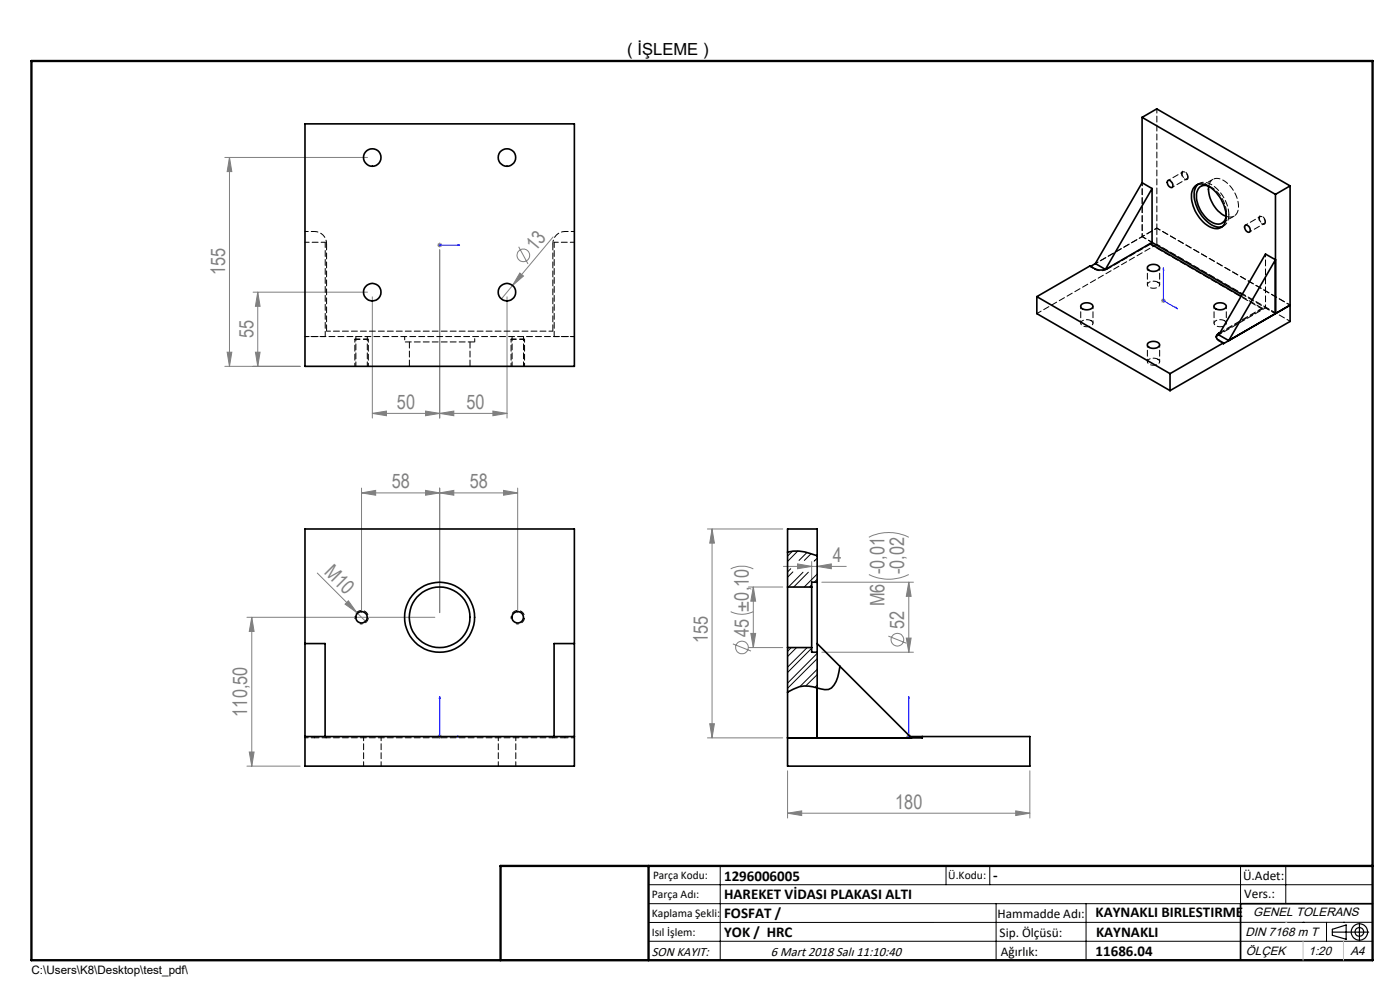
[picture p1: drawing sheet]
<svg xmlns="http://www.w3.org/2000/svg" width="297mm" height="210mm" viewBox="0 0 297 210" stroke-linecap="round" stroke-linejoin="round" font-family="sans-serif">
<g fill="none" stroke="#808080" stroke-width=".21">
<path d="M47.7 33.4h30.3M48.7 33.4l.5 3h-1zM48.7 33.4v44.3M92.7 52h1.1M92.9 51.6l.7 .7M93.3 51.5v1M93.3 53v35.7M93.6 51.6l-.7 .7M110 52.3l2 3.7M110.3 57.9l.8 .7-2.4 2zM117.3 50.3l-8.6 10.3M47.7 77.7h16"/>
<path d="M48.2 74.7h1l-.5 3zM53.7 62h24.3M54.2 74.7h1l-.5 3zM54.7 62v15.7M54.7 62l.5 3h-1zM79 63v25.7M107.6 63v25.7M108.7 60.6l-2.3 2.8M246.3 63.8h1M246.5 63.4l.7 .7M246.8 63.2v1.1M247.2 63.4l-.7 .7"/>
<path d="M79 87.7l3-.5v1zM90.3 87.2l3 .5-3 .5zM93.3 87.7l3-.5v1zM104.6 87.2l3 .5-3 .5zM107.6 87.7h-28.6M76.7 104.6l3-.6v1zM76.7 103.5v26.5M76.7 104.6h33.1M90.3 104l3 .6-3 .4zM93.3 104.6l3-.6v1zM93.3 103.5v26.5M106.8 104l3 .6-3 .4z"/>
<path d="M109.8 103.5v26.5M150.1 112.2h16M151.1 112.2l.5 3h-1zM151.1 112.2v44.3M169.2 119.6l3 .5-3 .5zM172.2 119.1v4.4M184.3 114a9.3 9.3 0 0 1 8.5 0M52.4 130.9h39.9M53.4 130.9l.5 3h-1zM53.4 130.9v31.6M67.3 121.6l10.4 10.4M73.2 128.2l.7-.7 1.8 2.4z"/>
<path d="M155 129.7l.3 .2a5.4 5.4 0 0 0 4.5-.2M155 120.7a5.4 5.4 0 0 1 4.8 0M155.5 136.6l3.8 1.5M158.8 124.5h7.3M158.8 137.4h7.3M159.3 134.4h1l-.5 3zM159.8 124.5l.5 3h-1zM159.8 124.5v12.9M166.2 120.1h13.3M173.4 120.1l3-.5v1zM174.3 138.4h19.5M174.3 123.5h19.5"/>
<path d="M184.3 121.9a9.6 9.6 0 0 0 8.5 0M188.5 134.9l3.8 1.5M192.3 135.4h1l-.5 3zM192.8 123.5l.5 3h-1zM192.8 123.5v14.9M52.9 159.5h1l-.5 3zM92.7 156.2h1.1M92.9 155.9l.7 .7M93.3 155.7v1M93.6 155.9l-.7 .7M150.1 156.5h16M150.6 153.5h1l-.5 3z"/>
<path d="M192.3 156.2h1M192.4 155.9l.7 .7M192.8 155.7v1M193.1 155.9l-.7 .7M52.4 162.5h11.3M167.1 172.5l3-.5v1zM167.1 163.5v10M167.1 172.5h51.4M215.5 172l3 .5-3 .5zM218.5 163.5v10"/>
<circle cx="111" cy="54.2" r="1.33"/>
<circle cx="157.4" cy="137.3" r="1.34"/>
<circle cx="190.4" cy="135.7" r="1.34"/>
</g>
<path d="M76.3 132.3a1.43 1.43 0 0 0 1.8-1.3 1.43 1.43 0 0 0-1.5-1.5 1.43 1.43 0 0 0-1.3 1.8M109.5 132.3a1.43 1.43 0 0 0 1.8-1.3 1.43 1.43 0 0 0-1.6-1.5 1.43 1.43 0 0 0-1.2 1.8" fill="none" stroke="#000" stroke-width=".21" stroke-dasharray="1.3 .6" stroke-dashoffset=".7" stroke-linecap="butt"/>
<path d="M252.1 37.6a1.03 1.03 0 0 0-1.4-1.2 1.22 1.22 0 0 0 1.2 1.7l.2-.5M268.5 47.1a1.03 1.03 0 0 0-1.4-1.2 1.22 1.22 0 0 0 1.2 1.6l.2-.4" fill="none" stroke="#000" stroke-width=".21" stroke-dasharray="1.3 .6" stroke-linecap="butt"/>
<path d="M75.3 72h2.8M108.5 72h2.8" fill="none" stroke="#000" stroke-width=".21" stroke-dasharray="1.3 .6" stroke-dashoffset=".2" stroke-linecap="butt"/>
<path d="M75.3 72h2.8M108.5 72h2.8" fill="none" stroke="#000" stroke-width=".25" stroke-dasharray="1.3 .6" stroke-dashoffset=".2" stroke-linecap="butt"/>
<g fill="none" stroke="#000" stroke-width=".25">
<path d="M282.6 197.7h7.8M282.6 197.1l3-.9v3l-3-.8zM288.4 195.8v3.8M106.2 203.7h185"/>
<circle cx="288.4" cy="197.7" r="1.74"/>
<circle cx="288.4" cy="197.7" r=".93"/>
</g>
<g fill="none" stroke="#00f" stroke-width=".21">
<path d="M93.2 52h.2zM93.3 52h.1M93.3 52h4.2M97.5 52h-.4h.4M246.8 56.8v7l3 1.7M246.8 56.8l.1 .4-.2-.1zM249.5 65.2l.3 .3-.3-.1zM93.3 147.7l.1 .5h-.2zM93.3 147.7v8.5h4.2M97.1 156.1l.4 .1-.4 .1zM192.8 147.7v8.5M192.8 156.1v.2z"/>
<path d="M192.8 147.7v.5v-.5M192.8 156.2h.1"/>
</g>
<path d="M75.3 72v5.7M78.1 77.7v-5.7M108.4 72v5.7M111.3 77.7v-5.7" fill="none" stroke="#000" stroke-width=".21" stroke-dasharray="1.3 .6" stroke-dashoffset=".6"/>
<path d="M75.3 72h.1M108.4 72h.1" fill="none" stroke="#000" stroke-width=".21" stroke-dasharray="1.3 .6"/>
<path d="M75.3 72h.1M108.4 72h.1" fill="none" stroke="#000" stroke-width=".25" stroke-dasharray="1.3 .6"/>
<g fill="none" stroke="#000" stroke-width=".21">
<path d="M137.6 187.7h153.6M137.6 191.7h153.6M137.6 199.7h153.6M152.8 183.7v20M200.7 183.7v4M210 183.7v4M211.3 191.7v12M230.4 191.7v12M263.2 183.7v20M272.8 183.7v8M276.4 195.6h.1M281.4 195.6v4.1"/>
<path d="M285 195.6h.1M291.2 195.6l-153.6 .1"/>
</g>
<path d="M291.2 191.7h-28v12" fill="none" stroke="#000" stroke-width=".35"/>
<path d="M6.7 12.9h284.5v190.8h-284.5zM137.6 183.7v20M291.2 183.7h-185v20" fill="none" stroke="#000" stroke-width=".5"/>
<path d="M276.4 199.7v4M285 199.7v4" fill="none" stroke="#c0c0c0" stroke-width=".21"/>
<path d="M272.8 195.6h.1" fill="none" stroke="#c0c0c0" stroke-width=".25"/>
<g fill="#00f">
<path d="M97.1 156.1l.4 .1-.4 .1zM93.3 147.7l.1 .5h-.2z"/>
<path d="M249.5 65.2l.3 .3-.3-.1zM246.8 56.8l.1 .4-.2-.1zM192.8 156.1v.2zM192.8 147.7v.5z"/>
<path d="M97.1 52h.4zM93.2 52h.2z"/>
</g>
<g fill="#808080">
<path d="M73.2 128.2l.7-.7 1.8 2.4z"/>
<path d="M110.3 57.9l.8 .7-2.4 2z"/>
<path d="M90.3 104l3 .6-3 .4zM76.7 104.6l3-.6v1zM173.4 120.1l3-.5v1zM169.2 119.6l3 .5-3 .5zM90.3 87.2l3 .5-3 .5zM79 87.7l3-.5v1z"/>
<path d="M167.1 172.5l3-.5v1zM215.5 172l3 .5-3 .5zM93.3 87.7l3-.5v1zM104.6 87.2l3 .5-3 .5z"/>
<path d="M93.3 104.6l3-.6v1zM106.8 104l3 .6-3 .4z"/>
<path d="M192.3 135.4h1l-.5 3zM192.8 123.5l.5 3h-1zM54.2 74.7h1l-.5 3zM54.7 62l.5 3h-1zM48.2 74.7h1l-.5 3zM48.7 33.4l.5 3h-1z"/>
<path d="M53.4 130.9l.5 3h-1zM52.9 159.5h1l-.5 3zM151.1 112.2l.5 3h-1zM150.6 153.5h1l-.5 3zM159.8 124.5l.5 3h-1zM159.3 134.4h1l-.5 3z"/>
</g>
<g fill="none" stroke="#000" stroke-width=".35">
<path d="M64.7 26.3h57.1v51.4h-57.1zM242.3 24.9l3.1-1.8 28.3 16.3M242.3 24.9l28.3 16.3M242.3 24.9v13.9M242.3 38.8l2.1 1.2M242.3 38.8l-9.9 17.1M244.4 40l-9.9 17.1M244.4 40v11.4M247.7 38.3a.86 .86 0 0 1 1.1 1.1v.1a.62 .62 0 0 1-.7 .2 .62 .62 0 0 1-.4-.6zM253.5 39.5a2.83 2.83 0 0 1 3.7 .6 7.4 7.4 0 0 1 2.7 7.1 2.04 2.04 0 0 1-3 1 7.7 7.7 0 0 1-4.1-7.5l.3-.7zM254.1 39.1a3.7 3.7 0 0 0-.4 4.2 7.2 7.2 0 0 0 4.5 4.8h1.1M256.3 39.5a1.78 1.78 0 0 0-2.5 1.7 6.5 6.5 0 0 0 4.3 6.3 1.73 1.73 0 0 0 2-1.5"/>
<path d="M256.4 39.5a6.8 6.8 0 0 0 3.7 6.4M273.7 39.4v28.8l-25.5 14.7M273.7 39.4l-3.1 1.8M232.4 55.9l-1 .6M232.4 55.9l2.1 1.2M243.6 56.4a1.69 1.69 0 0 1 2.4 .4 1.43 1.43 0 0 1-2.2 .6l-.4-.5zM244 51.7l-9.2 5.3a3.1 3.1 0 0 1-2.6 0l-1-.6-11.2 6.5M244 51.7l19.3 11.1M244.4 51.4l19.1 11.1M244.4 51.4l-.4 .3M264.1 47.8a.9 .9 0 0 1 1 .4 .9 .9 0 0 1-.1 1 1.04 1.04 0 0 1-.9-1.4zM268.5 53.9l2.1 1.2-9.9 17.1-2.1-1.2z"/>
<path d="M270.6 41.2v25.3l-9.9 5.7M220 62.9l28.2 16.4M220 62.9v3.6l28.2 16.4M229.4 64.6a1.69 1.69 0 0 1 2.4 .3 1.38 1.38 0 0 1-1.9 .7l-.5-.2-.1-.3zM243.6 72.7a1.77 1.77 0 0 1 2.4 .4 1.42 1.42 0 0 1-2.2 .6l-.4-.5zM248.2 79.3v3.6M257.6 64.7a1.67 1.67 0 0 1 2.5 .2 1.43 1.43 0 0 1-2.2 .6l-.4-.4zM258.6 70.7a.78 .78 0 0 0-.6 .7 .78 .78 0 0 0 .6 .8l.9 .5M258.6 70.9l-.6 .6M258.6 70.7v.2M258.7 70.8l-.1 .1M258.8 70.5l-.2 .2"/>
<path d="M259.5 72.7l-11.3 6.6M273.7 64.7l-14.2 8.2v-.2M64.7 112.2h57.1v50.3h-57.1zM167.1 117.1a9.5 9.5 0 0 1 6.3 .8M64.7 136.5h4.3v19.7M121.8 136.5h-4.3v19.7M167.1 124.5v12.9M167.1 137.4v25.1h51.4v-6.3h-22.8M167.1 137.4h5.1M167.1 124.5h5.1M172.2 124.5v12.9M172.2 137.4v1h1.2"/>
<path d="M173.4 123.5v14.9M173.4 123.5v-11.3h-6.3v12.3M173.4 138.4v18.1M173.4 123.5h-1.2v1M173.4 136.5l20 20M64.7 156.2h57.1M178.2 141.3a7.8 7.8 0 0 1-1.8 4.6 3.4 3.4 0 0 1-3 0 6.5 6.5 0 0 0-6.3 .9M193.1 156.2h2.6M195.7 156.2v.3h-28.6"/>
<circle cx="79" cy="33.4" r="1.86"/>
<circle cx="107.5" cy="33.4" r="1.87"/>
<circle cx="79" cy="62" r="1.86"/>
<circle cx="107.5" cy="62" r="1.87"/>
<circle cx="76.7" cy="130.9" r="1.2"/>
<circle cx="93.3" cy="130.9" r="7.4"/>
<circle cx="93.3" cy="130.9" r="6.4"/>
<circle cx="109.8" cy="130.9" r="1.21"/>
</g>
<g fill="none" stroke="#000" stroke-width=".21" stroke-dasharray="1.3 .6" stroke-dashoffset=".6">
<path d="M242.3 38.8v11.4M64.7 49.1h2M119.9 49.1h2M231.3 56.6l1 .5M232.4 55.9l9.9-5.7M242.3 50.2v-11.4M64.7 71.4h57.2M85.9 71.4v1.1M100.7 72.5v-1.1M258.6 72.3l1 .6M258.6 71l9.9-5.7M268.5 65.3v-11.4"/>
<path d="M64.7 156.5h2M119.9 156.5h2"/>
</g>
<g fill="none" stroke="#000" stroke-width=".21" stroke-dasharray="1.3 .6">
<path d="M231.3 56.6v-.2M231.4 56.5l-.1 .1M232.3 57.1v-.1M234.5 57.1h.1M234.6 57.1h-.1M234.8 57.1v-.1M244 51.8v-.1M260.7 45.5a7.8 7.8 0 0 0-4.5-6.7l-1.1-.1-1 .4M86.9 72.5v5.2M99.7 77.7v-5.2M258 71.4v.2M258.6 72.3v-.1"/>
<path d="M263.3 62.8l4.5 2.6M267.8 65.5v-.1M66.7 156.5v-.3M69 156.2v.3M69.3 156.5v-.3M117.3 156.5v-.3M117.6 156.2v.3M119.9 156.5v-.3"/>
</g>
<g fill="none" stroke="#000" stroke-width=".21" stroke-dasharray="1.3 .6" stroke-dashoffset=".3">
<path d="M254.4 38.9l-.6 .3M232.3 57.1a2.81 2.81 0 0 0 2.5 0M244 51.8l23.8 13.7M259 48.2l.6-.3M75.5 71.4v6.3M77.9 77.7v-6.3M108.6 71.4v6.3M111.1 77.7v-6.3M267.8 65.4l-8.9 5.1M66.7 156.5h2.6M77.1 156.2v6.3M105.7 156.2v6.3"/>
<path d="M117.3 156.5h2.6M80.9 162.5v-6.3M109.4 162.5v-6.3"/>
</g>
<g fill="none" stroke="#000" stroke-width=".21" stroke-dasharray="1.3 .6" stroke-dashoffset=".4">
<path d="M245.4 23.1v25.3M250.8 36.9v-.2a.62 .62 0 0 1 .7-.2 .62 .62 0 0 1 .4 .6 .49 .49 0 0 1-.1 .8 .49 .49 0 0 1-.7-.2l-.3-.8M69 51.4h-4.3M117.6 51.4h4.3M242.3 50.2l2.1 1.2M244.4 51.4l-2.1-1.2M260.2 45.2l-.1 .8M267.2 46.3v-.2a.62 .62 0 0 1 .7-.1 .62 .62 0 0 1 .4 .6 .49 .49 0 0 1 0 .8 .49 .49 0 0 1-.8-.2l-.3-.9M69 71.4h-4.3M69.3 70.2h48M117.6 71.4h4.3M263.5 62.4l7.1 4.1"/>
<path d="M268.5 65.3l2.1 1.2M69.3 156.5h48"/>
</g>
<path d="M69 51.4v20M117.6 51.4v20M245.4 51.8l-25.4 14.7M245.6 59.9a.61 .61 0 0 1 .4 .6 .61 .61 0 0 1-.6 .5 1.37 1.37 0 0 1-2-.7 1.64 1.64 0 0 1 2.2-.4M231.5 68a.61 .61 0 0 1 .4 .7 .61 .61 0 0 1-.6 .5 1.37 1.37 0 0 1-2-.7 1.64 1.64 0 0 1 2.2-.5M245.6 76.2a.61 .61 0 0 1 .4 .7 .61 .61 0 0 1-.6 .5 1.37 1.37 0 0 1-2-.8 1.64 1.64 0 0 1 2.2-.4M259.8 68a.61 .61 0 0 1 .3 .7 .61 .61 0 0 1-.6 .5 1.37 1.37 0 0 1-1.9-.7 1.64 1.64 0 0 1 2.2-.5M267.8 65.5l-9.1 5.3" fill="none" stroke="#000" stroke-width=".21" stroke-dasharray="1.3 .6" stroke-dashoffset=".2"/>
<path d="M257.3 38l-2.5 1.5M234.8 57.1l9.2-5.3M259.3 47.3l2.5-1.5M259.3 48.1a2.43 2.43 0 0 0 1.4-2.6" fill="none" stroke="#000" stroke-width=".21" stroke-dasharray="1.3 .6" stroke-dashoffset=".1"/>
<g fill="none" stroke="#000" stroke-width=".21" stroke-dasharray="1.3 .6" stroke-dashoffset=".7">
<path d="M248.7 39.7l3.1-1.8M250.9 36.5l-3.1 1.8M243.4 56.8v3.6M245.4 48.4l-13 7.5M245.4 48.4l-3.1 1.8M265.1 49.2l3.1-1.8M267.3 45.9l-3.1 1.8M229.3 65v3.6M231.9 68.6v-3.6M243.4 73.1v3.6M246 76.7v-3.6M246 60.4v-3.6"/>
<path d="M257.6 65v3.6M260.2 68.6v-3.6"/>
</g>
<path d="M66.7 49.1a2.57 2.57 0 0 1 2.6 2.6M117.3 51.7a2.57 2.57 0 0 1 2.6-2.6M258 71.5l.2 .5 .4 .3M273.7 64.7l-28.3-16.3M273.7 68.2l-28.3-16.4" fill="none" stroke="#000" stroke-width=".21" stroke-dasharray="1.3 .6" stroke-dashoffset=".5"/>
<path d="M256.4 39.5a1.87 1.87 0 0 1 1.2-1.6 1.87 1.87 0 0 1 2 .4 6.5 6.5 0 0 1 2.9 6.7 1.72 1.72 0 0 1-2.4 .9M69.3 51.7v18.5M234.5 57.1l9.5-5.4M245.4 51.8v-3.4M85.9 72.5h14.8M117.3 70.2v-18.5" fill="none" stroke="#000" stroke-width=".21" stroke-dasharray="1.3 .6" stroke-dashoffset="-.1"/>
<path d="M256.3 39.4a6.7 6.7 0 0 1 3.9 5.8" fill="none" stroke="#000" stroke-width=".21" stroke-dasharray="1.3 .6" stroke-dashoffset="-.2"/>
<g fill="none" stroke="#000" stroke-width=".21">
<path d="M168.1 116.9l-1 1.1M169.3 116.9l-2.2 2.2M171.2 117.2l-1.7 1.7M172 117.5l-1.4 1.4M172.9 118.9l-.2 .2M173.4 118.4l-.5 .5M167.7 120.6l-.6 .7M167.9 137.4l-.8 .8M168.2 121.3l-1.1 1.1M169 137.4l-1.9 1.9M170.4 121.4l-3.1 3.1M171.2 137.4l-4.1 4.1"/>
<path d="M171.5 121.4l-3.1 3.1M172.2 124l-.5 .5M172.2 137.5l-5.1 5.2M173.4 121.8l-2.8 2.7M173.4 122.9l-.7 .6M173.4 138.6l-6.3 6.3M173.4 139.7l-6.3 6.3M173.4 142l-3.7 3.7M173.4 145.3l-.5 .5M173.4 143.1l-2.4 2.4"/>
</g>
<g font-size="4.2" fill="#808080">
<text x="113.6" y="53.4" transform="rotate(-50 113.6 53.4)">13</text>
<text x="47.8" y="58.4" transform="rotate(-90 47.8 58.4)">155</text>
<text x="53.8" y="71.7" transform="rotate(-90 53.8 71.7)">55</text>
<text x="84.2" y="86.7">50</text>
<text x="99" y="86.7">50</text>
<text x="83.1" y="103.6">58</text>
<text x="99.7" y="103.6">58</text>
<text x="176.7" y="119.2">4</text>
<text x="68.6" y="121.6" transform="rotate(45 68.6 121.6)">M10</text>
<text x="187.6" y="121.8" transform="rotate(-90 187.6 121.8)">-0,01</text>
<text x="191.8" y="121.8" transform="rotate(-90 191.8 121.8)">-0,02</text>
<text x="187.6" y="128.6" transform="rotate(-90 187.6 128.6)">M6</text>
<text x="150.1" y="136.4" transform="rotate(-90 150.1 136.4)">155</text>
<text x="158.9" y="135.1" transform="rotate(-90 158.9 135.1)">45 ±0,10</text>
<text x="191.8" y="133.5" transform="rotate(-90 191.8 133.5)">52</text>
<text x="52.5" y="152" transform="rotate(-90 52.5 152)">110,50</text>
<text x="189.9" y="171.5">180</text>
</g>
<text font-size="3.5" x="133.1" y="11.6">( İŞLEME )</text>
<g font-size="3.2">
<text x="153.6" y="186.8">1296006005</text>
<text x="153.6" y="190.8">HAREKET VİDASI PLAKASI ALTI</text>
<text x="210.7" y="186.6">-</text>
<text x="153.6" y="194.8">FOSFAT /</text>
<text x="232.4" y="194.5">KAYNAKLI BIRLESTIRME</text>
<text x="153.6" y="198.8">YOK / HRC</text>
<text x="232.4" y="202.8">11686.04</text>
<text x="232.5" y="198.8">KAYNAKLI</text>
</g>
<g font-size="2.8">
<text x="263.7" y="186.7">Ü.Adet:</text>
<text x="263.9" y="190.5">Vers.:</text>
<text x="211.6" y="194.8">Hammadde Adı:</text>
<text x="138.3" y="202.8">SON KAYIT:</text>
<text x="163.6" y="202.8">6 Mart 2018 Salı 11:10:40</text>
<text x="212.1" y="198.7">Sip. Ölçüsü:</text>
<text x="212.3" y="202.7">Ağırlık:</text>
</g>
<g font-size="2.6">
<text x="265.9" y="194.4">GENEL TOLERANS</text>
<text x="264.2" y="198.5">DIN 7168 m T</text>
<text x="264.3" y="202.6">ÖLÇEK</text>
<text x="277.6" y="202.6">1:20</text>
<text x="286.5" y="202.6">A4</text>
</g>
<g font-size="2.5">
<text x="138.3" y="190.5">Parça Adı:</text>
<text x="138.5" y="186.5">Parça Kodu:</text>
<text x="201.2" y="186.5">Ü.Kodu:</text>
<text x="138.3" y="194.5">Kaplama Şekli:</text>
<text x="138.3" y="198.6">Isıl İşlem:</text>
<text x="6.7" y="206.7">C:\Users\K8\Desktop\test_pdf\</text>
</g>
</svg>
